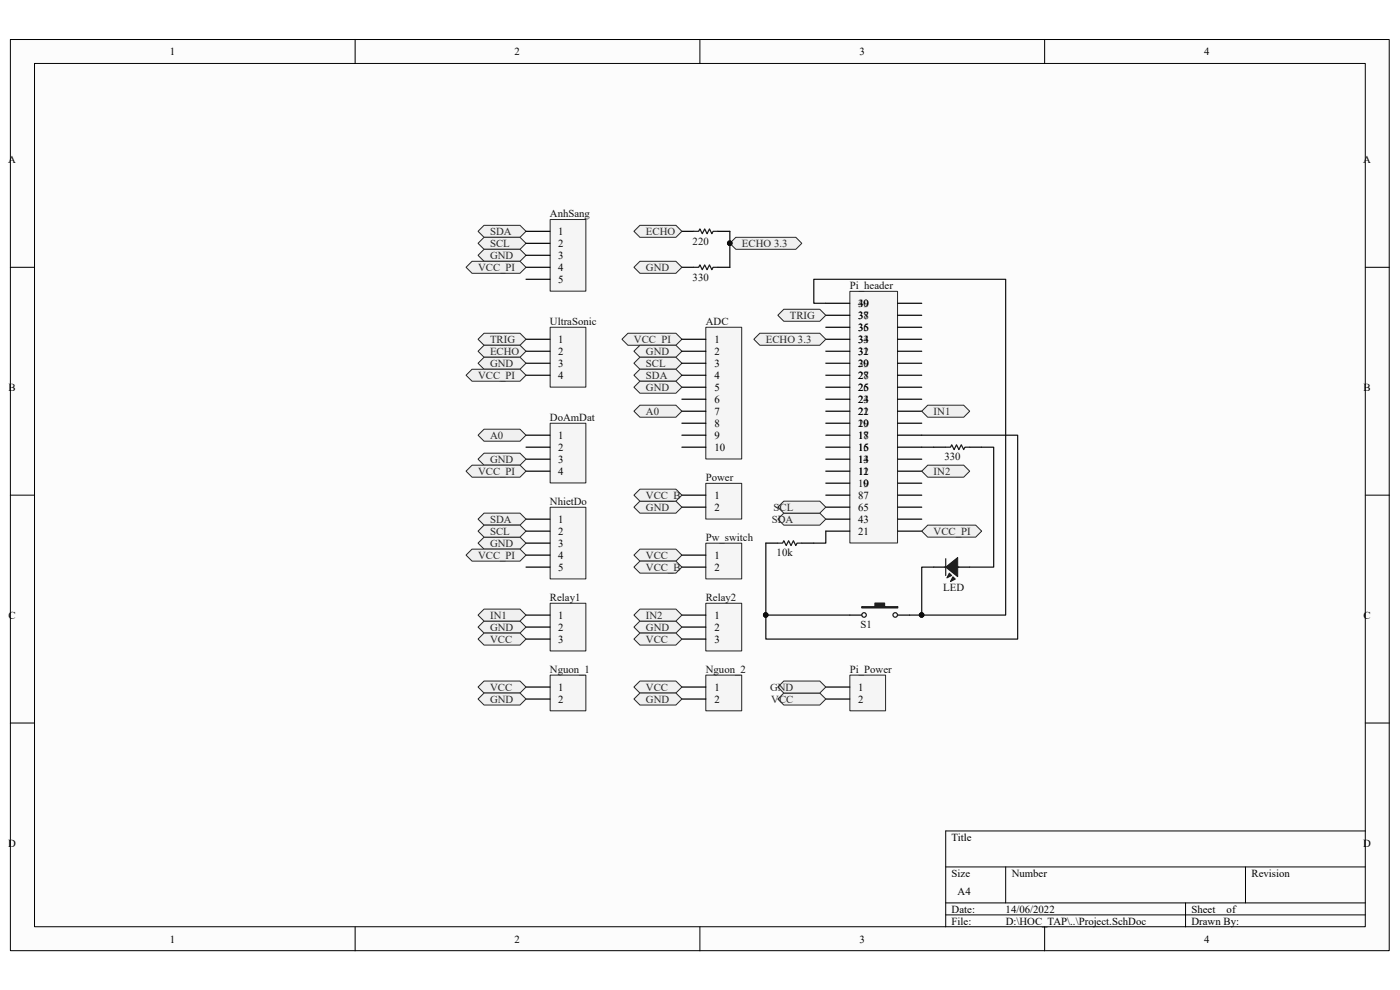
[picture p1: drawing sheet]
<svg xmlns="http://www.w3.org/2000/svg" width="297mm" height="210mm" viewBox="0 0 297 210" stroke-linecap="round" stroke-linejoin="round" font-family="sans-serif">
<path d="M2.2 8.4h292.5v193.3h-292.5z" fill="#fcfcfc"/>
<path d="M2.2 8.4h292.5v193.3h-292.5z" fill="none" stroke="#000" stroke-width=".21"/>
<path d="M7.4 13.5h282.2v183.1h-282.2z" fill="#fcfcfc"/>
<g fill="none" stroke="#000" stroke-width=".21">
<path d="M7.3 13.5h282.3v183.1h-282.3zM75.3 8.4v5.1M148.5 8.4v5.1M221.6 8.4v5.1M2.2 56.7h5.1M289.7 56.7h5.1M2.2 105h5.1M289.7 105h5.1M2.2 153.4h5.1M289.7 153.4h5.1M289.7 176.3h-89.1v20.3M75.3 196.6v5.1"/>
<path d="M148.5 196.6v5.1M200.6 183.9h89.1M200.6 191.5h89.1M200.6 194.1h89.1M213.4 183.9v7.6M221.6 196.6v5.1M251.5 191.5v5.1M264.2 183.9v7.6"/>
</g>
<path d="M116.8 89.8h7.5v12.6h-7.5z" fill="#f5f5f5"/>
<path d="M116.7 89.8h7.6v12.6h-7.6z" fill="none" stroke="#262626" stroke-width=".21"/>
<path d="M111.6 92.3h5.1M111.6 94.9h5.1M111.6 97.4h5.1M111.6 100h5.1" fill="none" stroke="#000" stroke-width=".25"/>
<path d="M116.8 69.5h7.5v12.6h-7.5z" fill="#f5f5f5"/>
<path d="M116.7 69.4h7.6v12.7h-7.6z" fill="none" stroke="#262626" stroke-width=".21"/>
<path d="M111.6 72h5.1M111.6 74.5h5.1M111.6 77.1h5.1M111.6 79.6h5.1" fill="none" stroke="#000" stroke-width=".25"/>
<path d="M149.8 102.6h7.6v7.5h-7.6z" fill="#f5f5f5"/>
<path d="M149.7 102.5h7.7v7.6h-7.7z" fill="none" stroke="#262626" stroke-width=".21"/>
<path d="M144.7 105h5.1M144.7 107.6h5.1" fill="none" stroke="#000" stroke-width=".25"/>
<g fill="#f0f0f0" stroke="#262626" stroke-width=".21">
<path d="M101.4 49.1l1.3-1.3h7.6l1.3 1.3-1.3 1.2h-7.6z" fill-rule="evenodd"/>
<path d="M101.4 51.6l1.3-1.3h7.6l1.3 1.3-1.3 1.3h-7.6z" fill-rule="evenodd"/>
<path d="M101.4 54.2l1.3-1.3h7.6l1.3 1.3-1.3 1.2h-7.6z" fill-rule="evenodd"/>
<path d="M101.4 72l1.3-1.3h7.6l1.3 1.3-1.3 1.2h-7.6z" fill-rule="evenodd"/>
<path d="M101.4 74.5l1.3-1.3h7.6l1.3 1.3-1.3 1.3h-7.6z" fill-rule="evenodd"/>
<path d="M101.4 77.1l1.3-1.3h7.6l1.3 1.3-1.3 1.2h-7.6z" fill-rule="evenodd"/>
<path d="M101.4 92.3l1.3-1.2h7.6l1.3 1.2-1.3 1.3h-7.6z" fill-rule="evenodd"/>
<path d="M101.4 97.4l1.3-1.3h7.6l1.3 1.3-1.3 1.3h-7.6z" fill-rule="evenodd"/>
<path d="M131.9 72l1.3-1.3h10.2l1.3 1.3-1.3 1.2h-10.2z" fill-rule="evenodd"/>
<path d="M134.5 74.5l1.3-1.3h7.6l1.3 1.3-1.3 1.3h-7.6z" fill-rule="evenodd"/>
<path d="M135.8 75.8h7.6l1.3 1.3-1.3 1.2h-7.6l-1.3-1.2z" fill-rule="evenodd"/>
<path d="M134.5 79.6l1.3-1.3h7.6l1.3 1.3-1.3 1.3h-7.6z" fill-rule="evenodd"/>
<path d="M134.5 87.2l1.3-1.2h7.6l1.3 1.2-1.3 1.3h-7.6z" fill-rule="evenodd"/>
<path d="M135.8 116.5h7.6l1.3 1.3-1.3 1.2h-7.6l-1.3-1.2z" fill-rule="evenodd"/>
<path d="M135.8 106.3h7.6l1.3 1.3-1.3 1.3h-7.6l-1.3-1.3z" fill-rule="evenodd"/>
</g>
<path d="M180.3 61.8h10.1v53.4h-10.1z" fill="#f5f5f5"/>
<path d="M180.3 61.8h10.1v53.4h-10.1z" fill="none" stroke="#262626" stroke-width=".21"/>
<g fill="none" stroke="#000" stroke-width=".25">
<path d="M144.7 56.7h2.5M144.7 49.1h2.5M152.3 56.7h2.5M152.3 49.1h2.5M175.2 79.6h5.1M175.2 77.1h5.1M175.2 74.5h5.1M175.2 72h5.1M175.2 69.4h5.1M175.2 66.9h5.1M175.2 64.3h5.1M190.5 79.6h5"/>
<path d="M190.5 77.1h5M190.5 74.5h5M190.5 72h5M190.5 69.4h5M190.5 66.9h5M190.5 64.3h5M175.2 100h5.1M175.2 97.4h5.1M175.2 94.9h5.1M175.2 92.3h5.1M175.2 89.8h5.1M175.2 87.2h5.1"/>
<path d="M175.2 84.7h5.1M175.2 82.1h5.1M190.5 100h5M190.5 97.4h5M190.5 94.9h5M190.5 92.3h5M190.5 89.8h5M190.5 87.2h5M190.5 84.7h5M190.5 82.1h5M175.2 112.7h5.1M175.2 110.1h5.1"/>
<path d="M175.2 107.6h5.1M175.2 105h5.1M175.2 102.5h5.1M190.5 112.7h5M190.5 110.1h5M190.5 107.6h5M190.5 105h5M190.5 102.5h5"/>
</g>
<path d="M147.2 49.1h1l.3-.5 .5 1 .5-1 .5 1 .5-1 .5 1 .3-.5h1M147.2 56.7h1l.3-.5 .5 1 .5-1 .5 1 .5-1 .5 1 .3-.5h1" fill="none" stroke="#1c1c1c" stroke-width=".25"/>
<g fill="#f0f0f0" stroke="#262626" stroke-width=".21">
<path d="M134.5 49.1l1.3-1.3h7.6l1.3 1.3-1.3 1.2h-7.6z" fill-rule="evenodd"/>
<path d="M135.8 55.4h7.6l1.3 1.3-1.3 1.3h-7.6l-1.3-1.3z" fill-rule="evenodd"/>
<path d="M154.8 51.6l1.3-1.3h12.7l1.3 1.3-1.3 1.3h-12.7z" fill-rule="evenodd"/>
</g>
<circle cx="154.8" cy="51.6" r=".48" fill="#0e0e0e" stroke="#0e0e0e" stroke-width=".21"/>
<path d="M149.8 69.5h7.6v27.9h-7.6z" fill="#f5f5f5"/>
<path d="M149.7 69.4h7.7v28h-7.7z" fill="none" stroke="#262626" stroke-width=".21"/>
<path d="M144.7 72h5.1M144.7 74.5h5.1M144.7 77.1h5.1M144.7 79.6h5.1M144.7 82.1h5.1M144.7 84.7h5.1M144.7 87.2h5.1M144.7 89.8h5.1M144.7 92.3h5.1M144.7 94.9h5.1" fill="none" stroke="#000" stroke-width=".25"/>
<path d="M116.8 128h7.5v10.1h-7.5z" fill="#f5f5f5"/>
<path d="M116.7 128h7.6v10.1h-7.6z" fill="none" stroke="#262626" stroke-width=".21"/>
<path d="M111.6 130.5h5.1M111.6 133h5.1M111.6 135.6h5.1" fill="none" stroke="#000" stroke-width=".25"/>
<g fill="#f0f0f0" stroke="#262626" stroke-width=".21">
<path d="M101.4 133l1.3-1.2h7.6l1.3 1.2-1.3 1.3h-7.6z" fill-rule="evenodd"/>
<path d="M102.7 134.3h7.6l1.3 1.3-1.3 1.2h-7.6l-1.3-1.2z" fill-rule="evenodd"/>
<path d="M102.7 129.2h7.6l1.3 1.3-1.3 1.3h-7.6l-1.3-1.3z" fill-rule="evenodd"/>
</g>
<path d="M180.3 143.3h7.6v7.5h-7.6z" fill="#f5f5f5"/>
<path d="M180.3 143.2h7.6v7.6h-7.6z" fill="none" stroke="#262626" stroke-width=".21"/>
<path d="M175.2 145.7h5.1M175.2 148.3h5.1" fill="none" stroke="#000" stroke-width=".25"/>
<g fill="#f0f0f0" stroke="#262626" stroke-width=".21">
<path d="M165 148.3l1.3-1.3h7.6l1.3 1.3-1.3 1.3h-7.6z" fill-rule="evenodd"/>
<path d="M165 145.7l1.3-1.2h7.6l1.3 1.2-1.3 1.3h-7.6z" fill-rule="evenodd"/>
<path d="M165 110.1l1.3-1.2h7.6l1.3 1.2-1.3 1.3h-7.6z" fill-rule="evenodd"/>
<path d="M165 107.6l1.3-1.3h7.6l1.3 1.3-1.3 1.3h-7.6z" fill-rule="evenodd"/>
<path d="M196.8 86h7.6l1.3 1.2-1.3 1.3h-7.6l-1.3-1.3z" fill-rule="evenodd"/>
<path d="M135.8 80.9h7.6l1.3 1.2-1.3 1.3h-7.6l-1.3-1.3z" fill-rule="evenodd"/>
</g>
<path d="M162.5 115.2h2.5M170.1 115.2h2.5" fill="none" stroke="#000" stroke-width=".25"/>
<path d="M165 115.2h1l.3-.5 .5 1 .5-1 .5 1 .5-1 .5 1 .3-.5h1" fill="none" stroke="#1c1c1c" stroke-width=".25"/>
<path d="M165 66.9l1.3-1.3h7.6l1.3 1.3-1.3 1.3h-7.6z" fill-rule="evenodd" fill="#f0f0f0" stroke="#262626" stroke-width=".21"/>
<path d="M149.8 115.3h7.6v7.5h-7.6z" fill="#f5f5f5"/>
<path d="M149.7 115.2h7.7v7.6h-7.7z" fill="none" stroke="#262626" stroke-width=".21"/>
<path d="M144.7 117.8h5.1M144.7 120.3h5.1" fill="none" stroke="#000" stroke-width=".25"/>
<g fill="#f0f0f0" stroke="#262626" stroke-width=".21">
<path d="M134.5 120.3l1.3-1.3h7.6l1.3 1.3-1.3 1.3h-7.6z" fill-rule="evenodd"/>
<path d="M134.5 105l1.3-1.2h7.6l1.3 1.2-1.3 1.3h-7.6z" fill-rule="evenodd"/>
<path d="M159.9 72l1.3-1.3h12.7l1.3 1.3-1.3 1.2h-12.7z" fill-rule="evenodd"/>
</g>
<path d="M116.8 107.7h7.5v15.1h-7.5z" fill="#f5f5f5"/>
<path d="M116.7 107.6h7.6v15.2h-7.6z" fill="none" stroke="#262626" stroke-width=".21"/>
<path d="M111.6 110.1h5.1M111.6 112.7h5.1M111.6 115.2h5.1M111.6 117.8h5.1M111.6 120.3h5.1" fill="none" stroke="#000" stroke-width=".25"/>
<g fill="#f0f0f0" stroke="#262626" stroke-width=".21">
<path d="M101.4 115.2l1.3-1.3h7.6l1.3 1.3-1.3 1.3h-7.6z" fill-rule="evenodd"/>
<path d="M102.7 108.9h7.6l1.3 1.2-1.3 1.3h-7.6l-1.3-1.3z" fill-rule="evenodd"/>
<path d="M101.4 112.7l1.3-1.3h7.6l1.3 1.3-1.3 1.2h-7.6z" fill-rule="evenodd"/>
</g>
<path d="M116.8 46.6h7.5v15.2h-7.5z" fill="#f5f5f5"/>
<path d="M116.7 46.6h7.6v15.2h-7.6z" fill="none" stroke="#262626" stroke-width=".21"/>
<path d="M111.6 49.1h5.1M111.6 51.6h5.1M111.6 54.2h5.1M111.6 56.7h5.1M111.6 59.2h5.1" fill="none" stroke="#000" stroke-width=".25"/>
<path d="M175.2 112.7v2.5h-2.6" fill="none" stroke="#0e0e0e" stroke-width=".25"/>
<path d="M149.8 128h7.6v10.1h-7.6z" fill="#f5f5f5"/>
<path d="M149.7 128h7.7v10.1h-7.7z" fill="none" stroke="#262626" stroke-width=".21"/>
<path d="M144.7 130.5h5.1M144.7 133h5.1M144.7 135.6h5.1" fill="none" stroke="#000" stroke-width=".25"/>
<g fill="#f0f0f0" stroke="#262626" stroke-width=".21">
<path d="M134.5 133l1.3-1.2h7.6l1.3 1.2-1.3 1.3h-7.6z" fill-rule="evenodd"/>
<path d="M135.8 134.3h7.6l1.3 1.3-1.3 1.2h-7.6l-1.3-1.2z" fill-rule="evenodd"/>
<path d="M135.8 129.2h7.6l1.3 1.3-1.3 1.3h-7.6l-1.3-1.3z" fill-rule="evenodd"/>
</g>
<path d="M154.8 49.1v7.6" fill="none" stroke="#0e0e0e" stroke-width=".25"/>
<circle cx="154.8" cy="51.6" r=".48" fill="#0e0e0e" stroke="#0e0e0e" stroke-width=".21"/>
<path d="M196.8 98.7h7.6l1.3 1.3-1.3 1.2h-7.6l-1.3-1.2z" fill-rule="evenodd" fill="#f0f0f0" stroke="#262626" stroke-width=".21"/>
<path d="M202.2 122.3l.5 .6-1.1 .5z" fill="#1c1c1c"/>
<path d="M202.2 122.3l.5 .6-1.1 .5z" fill="none" stroke="#1c1c1c" stroke-width=".21"/>
<path d="M201.4 121.6l.5 .5-1 .5z" fill="#1c1c1c"/>
<path d="M201.4 121.6l.5 .5-1 .5z" fill="none" stroke="#1c1c1c" stroke-width=".21"/>
<path d="M200.6 120.3l2.6-2v4z" fill="#1c1c1c"/>
<path d="M200.6 120.3l2.6-2v4z" fill="none" stroke="#1c1c1c" stroke-width=".21"/>
<path d="M200.6 118.5v3.6M200.4 120.3h.5M202.7 120.3h.7" fill="none" stroke="#1c1c1c" stroke-width=".25"/>
<path d="M180.3 130.5h2.5M190.5 130.5h2.5M198.1 120.3h2.5M203.2 120.3h2.5" fill="none" stroke="#000" stroke-width=".25"/>
<path d="M182.8 128.7h2.8v-.8h2.1v.8h2.8v.3h-7.7z" fill-rule="evenodd" fill="#1c1c1c"/>
<g fill="none" stroke="#1c1c1c" stroke-width=".25">
<path d="M200.6 94.9h1.1l.2-.5 .5 1 .5-1 .5 1 .5-1 .5 1 .3-.5h1M182.8 128.7h2.8v-.8h2.1v.8h2.8v.3h-7.7z"/>
<circle cx="183.3" cy="130.5" r=".48"/>
<circle cx="189.9" cy="130.5" r=".48"/>
</g>
<path d="M195.5 92.3h20.4v43.3h-53.4v-5.1M195.5 94.9h2.6M162.5 115.2v15.3h17.8" fill="none" stroke="#0e0e0e" stroke-width=".25"/>
<circle cx="162.4" cy="130.5" r=".48" fill="#0e0e0e" stroke="#0e0e0e" stroke-width=".21"/>
<path d="M198.1 94.9h2.5M205.7 94.9h2.6" fill="none" stroke="#000" stroke-width=".25"/>
<path d="M196.8 111.4h10.2l1.3 1.3-1.3 1.2h-10.2l-1.3-1.2z" fill-rule="evenodd" fill="#f0f0f0" stroke="#262626" stroke-width=".21"/>
<path d="M208.3 94.9h2.5v25.4h-5.1M198.1 120.3h-2.6v10.2" fill="none" stroke="#0e0e0e" stroke-width=".25"/>
<circle cx="195.5" cy="130.5" r=".48" fill="#0e0e0e" stroke="#0e0e0e" stroke-width=".21"/>
<g fill="#f0f0f0" stroke="#262626" stroke-width=".21">
<path d="M98.9 100l1.2-1.3h10.2l1.3 1.3-1.3 1.2h-10.2z" fill-rule="evenodd"/>
<path d="M98.9 79.6l1.2-1.3h10.2l1.3 1.3-1.3 1.3h-10.2z" fill-rule="evenodd"/>
<path d="M100.1 55.4h10.2l1.3 1.3-1.3 1.3h-10.2l-1.2-1.3z" fill-rule="evenodd"/>
<path d="M98.9 117.8l1.2-1.3h10.2l1.3 1.3-1.3 1.2h-10.2z" fill-rule="evenodd"/>
</g>
<path d="M116.8 143.3h7.5v7.5h-7.5z" fill="#f5f5f5"/>
<path d="M116.7 143.2h7.6v7.6h-7.6z" fill="none" stroke="#262626" stroke-width=".21"/>
<path d="M111.6 145.7h5.1M111.6 148.3h5.1" fill="none" stroke="#000" stroke-width=".25"/>
<path d="M149.8 143.3h7.6v7.5h-7.6z" fill="#f5f5f5"/>
<path d="M149.7 143.2h7.7v7.6h-7.7z" fill="none" stroke="#262626" stroke-width=".21"/>
<path d="M144.7 145.7h5.1M144.7 148.3h5.1" fill="none" stroke="#000" stroke-width=".25"/>
<g fill="#f0f0f0" stroke="#262626" stroke-width=".21">
<path d="M101.4 145.7l1.3-1.2h7.6l1.3 1.2-1.3 1.3h-7.6z" fill-rule="evenodd"/>
<path d="M134.5 145.7l1.3-1.2h7.6l1.3 1.2-1.3 1.3h-7.6z" fill-rule="evenodd"/>
<path d="M101.4 148.3l1.3-1.3h7.6l1.3 1.3-1.3 1.3h-7.6z" fill-rule="evenodd"/>
<path d="M134.5 148.3l1.3-1.3h7.6l1.3 1.3-1.3 1.3h-7.6z" fill-rule="evenodd"/>
</g>
<path d="M175.2 64.3h-2.6v-5.1h40.8v71.3h-20.4" fill="none" stroke="#0e0e0e" stroke-width=".25"/>
<circle cx="195.5" cy="130.5" r=".48" fill="#0e0e0e" stroke="#0e0e0e" stroke-width=".21"/>
<g font-size="2.3">
<text x="36" y="11.7">1</text>
<text x="109.2" y="11.7">2</text>
<text x="182.3" y="11.7">3</text>
<text x="255.4" y="11.7">4</text>
<text x="1.7" y="34.6">A</text>
<text x="289.2" y="34.6">A</text>
<text x="118.4" y="49.8">1</text>
<text x="118.4" y="52.4">2</text>
<text x="118.4" y="54.9">3</text>
<text x="118.4" y="57.5">4</text>
<text x="118.4" y="60">5</text>
<text x="182.1" y="65.1">39</text>
<text x="182.1" y="65.1">40</text>
<text x="182.1" y="70.2">35</text>
<text x="182.1" y="67.6">37</text>
<text x="183.2" y="70.2">6</text>
<text x="183.2" y="67.6">8</text>
<text x="118.4" y="72.7">1</text>
<text x="118.4" y="75.3">2</text>
<text x="118.4" y="77.9">3</text>
<text x="151.6" y="72.7">1</text>
<text x="151.6" y="75.3">2</text>
<text x="151.6" y="77.9">3</text>
<text x="182.1" y="77.9">29</text>
<text x="182.1" y="77.9">30</text>
<text x="182.1" y="75.3">31</text>
<text x="182.1" y="72.7">33</text>
<text x="183.2" y="75.3">2</text>
<text x="183.2" y="72.7">4</text>
<text x="1.8" y="82.9">B</text>
<text x="118.4" y="80.4">4</text>
<text x="151.6" y="80.4">4</text>
<text x="151.6" y="82.9">5</text>
<text x="182.1" y="82.9">25</text>
<text x="182.1" y="80.4">27</text>
<text x="183.2" y="82.9">6</text>
<text x="183.2" y="80.4">8</text>
<text x="289.3" y="82.9">B</text>
<text x="151.6" y="85.5">6</text>
<text x="151.6" y="88">7</text>
<text x="182.1" y="88">21</text>
<text x="182.1" y="85.5">23</text>
<text x="183.2" y="88">2</text>
<text x="183.2" y="85.5">4</text>
<text x="118.4" y="93.1">1</text>
<text x="118.4" y="95.6">2</text>
<text x="151.6" y="90.6">8</text>
<text x="151.6" y="93.1">9</text>
<text x="151.6" y="95.6">10</text>
<text x="182.1" y="95.6">15</text>
<text x="182.1" y="93.1">17</text>
<text x="182.1" y="90.6">19</text>
<text x="182.1" y="90.6">20</text>
<text x="183.2" y="95.6">6</text>
<text x="183.2" y="93.1">8</text>
<text x="118.4" y="98.2">3</text>
<text x="118.4" y="100.7">4</text>
<text x="182.1" y="100.7">12</text>
<text x="182.1" y="98.2">13</text>
<text x="183.2" y="100.7">1</text>
<text x="183.2" y="98.2">4</text>
<text x="151.6" y="105.8">1</text>
<text x="182.1" y="105.8">87</text>
<text x="182.1" y="103.3">10</text>
<text x="183.2" y="103.3">9</text>
<text x="118.4" y="110.9">1</text>
<text x="118.4" y="113.5">2</text>
<text x="151.6" y="108.4">2</text>
<text x="182.1" y="113.5">21</text>
<text x="182.1" y="110.9">43</text>
<text x="182.1" y="108.4">65</text>
<text x="118.4" y="116">3</text>
<text x="118.4" y="118.5">4</text>
<text x="151.6" y="118.5">1</text>
<text x="118.4" y="121.1">5</text>
<text x="151.6" y="121.1">2</text>
<text x="1.8" y="131.3">C</text>
<text x="118.4" y="131.3">1</text>
<text x="151.6" y="131.3">1</text>
<text x="289.3" y="131.3">C</text>
<text x="118.4" y="133.8">2</text>
<text x="118.4" y="136.4">3</text>
<text x="151.6" y="133.8">2</text>
<text x="151.6" y="136.4">3</text>
<text x="118.4" y="146.5">1</text>
<text x="118.4" y="149.1">2</text>
<text x="151.6" y="146.5">1</text>
<text x="151.6" y="149.1">2</text>
<text x="182.1" y="146.5">1</text>
<text x="182.1" y="149.1">2</text>
<text x="1.7" y="179.6">D</text>
<text x="201.9" y="178.3">Title</text>
<text x="289.2" y="179.6">D</text>
<text x="201.9" y="186">Size</text>
<text x="214.6" y="186">Number</text>
<text x="265.5" y="186">Revision</text>
<text x="203.2" y="189.8">A4</text>
<text x="201.9" y="193.6">Date:</text>
<text x="201.9" y="196.1">File:</text>
<text x="213.3" y="193.6">14/06/2022</text>
<text x="213.4" y="196.1">D:\HOC_TAP\..\Project.SchDoc</text>
<text x="252.8" y="193.6">Sheet</text>
<text x="252.8" y="196.1">Drawn By:</text>
<text x="260.2" y="193.6">of</text>
<text x="36" y="199.9">1</text>
<text x="109.2" y="199.9">2</text>
<text x="182.3" y="199.9">3</text>
<text x="255.4" y="199.9">4</text>
</g>
<g font-size="2.3" fill="#0e0e0e">
<text x="116.7" y="46">AnhSang</text>
<text x="146.9" y="51.9">220</text>
<text x="146.9" y="59.5">330</text>
<text x="180.3" y="61.3">Pi_header</text>
<text x="116.7" y="68.9">UltraSonic</text>
<text x="149.7" y="68.9">ADC</text>
<text x="116.7" y="89.3">DoAmDat</text>
<text x="149.7" y="102">Power</text>
<text x="200.4" y="97.7">330</text>
<text x="116.7" y="107.1">NhietDo</text>
<text x="149.7" y="114.7">Pw_switch</text>
<text x="164.8" y="118">10k</text>
<text x="200.1" y="125.4">LED</text>
<text x="116.7" y="127.4">Relay1</text>
<text x="149.7" y="127.4">Relay2</text>
<text x="182.6" y="133.3">S1</text>
<text x="116.7" y="142.7">Nguon_1</text>
<text x="149.7" y="142.7">Nguon_2</text>
<text x="180.3" y="142.7">Pi_Power</text>
</g>
<g font-size="2.3" fill="#262626">
<text x="104" y="49.8">SDA</text>
<text x="104" y="52.4">SCL</text>
<text x="137" y="49.8">ECHO</text>
<text x="157.4" y="52.4">ECHO 3.3</text>
<text x="101.4" y="57.5">VCC_PI</text>
<text x="104" y="54.9">GND</text>
<text x="137" y="57.5">GND</text>
<text x="167.6" y="67.6">TRIG</text>
<text x="104" y="72.7">TRIG</text>
<text x="104" y="75.3">ECHO</text>
<text x="104" y="77.9">GND</text>
<text x="134.5" y="72.7">VCC_PI</text>
<text x="137" y="75.3">GND</text>
<text x="137" y="77.9">SCL</text>
<text x="162.5" y="72.7">ECHO 3.3</text>
<text x="101.4" y="80.4">VCC_PI</text>
<text x="137" y="80.4">SDA</text>
<text x="137" y="82.9">GND</text>
<text x="137" y="88">A0</text>
<text x="198.1" y="88">IN1</text>
<text x="104" y="93.1">A0</text>
<text x="101.4" y="100.7">VCC_PI</text>
<text x="104" y="98.2">GND</text>
<text x="198.1" y="100.7">IN2</text>
<text x="137" y="105.8">VCC_B</text>
<text x="104" y="110.9">SDA</text>
<text x="104" y="113.5">SCL</text>
<text x="137" y="108.4">GND</text>
<text x="163.7" y="110.9">SDA</text>
<text x="164.1" y="108.4">SCL</text>
<text x="198.1" y="113.5">VCC_PI</text>
<text x="101.4" y="118.5">VCC_PI</text>
<text x="104" y="116">GND</text>
<text x="137" y="118.5">VCC</text>
<text x="137" y="121.1">VCC_B</text>
<text x="104" y="131.3">IN1</text>
<text x="137" y="131.3">IN2</text>
<text x="104" y="133.8">GND</text>
<text x="104" y="136.4">VCC</text>
<text x="137" y="133.8">GND</text>
<text x="137" y="136.4">VCC</text>
<text x="104" y="146.5">VCC</text>
<text x="104" y="149.1">GND</text>
<text x="137" y="146.5">VCC</text>
<text x="137" y="149.1">GND</text>
<text x="163.4" y="146.5">GND</text>
<text x="163.6" y="149.1">VCC</text>
</g>
</svg>
